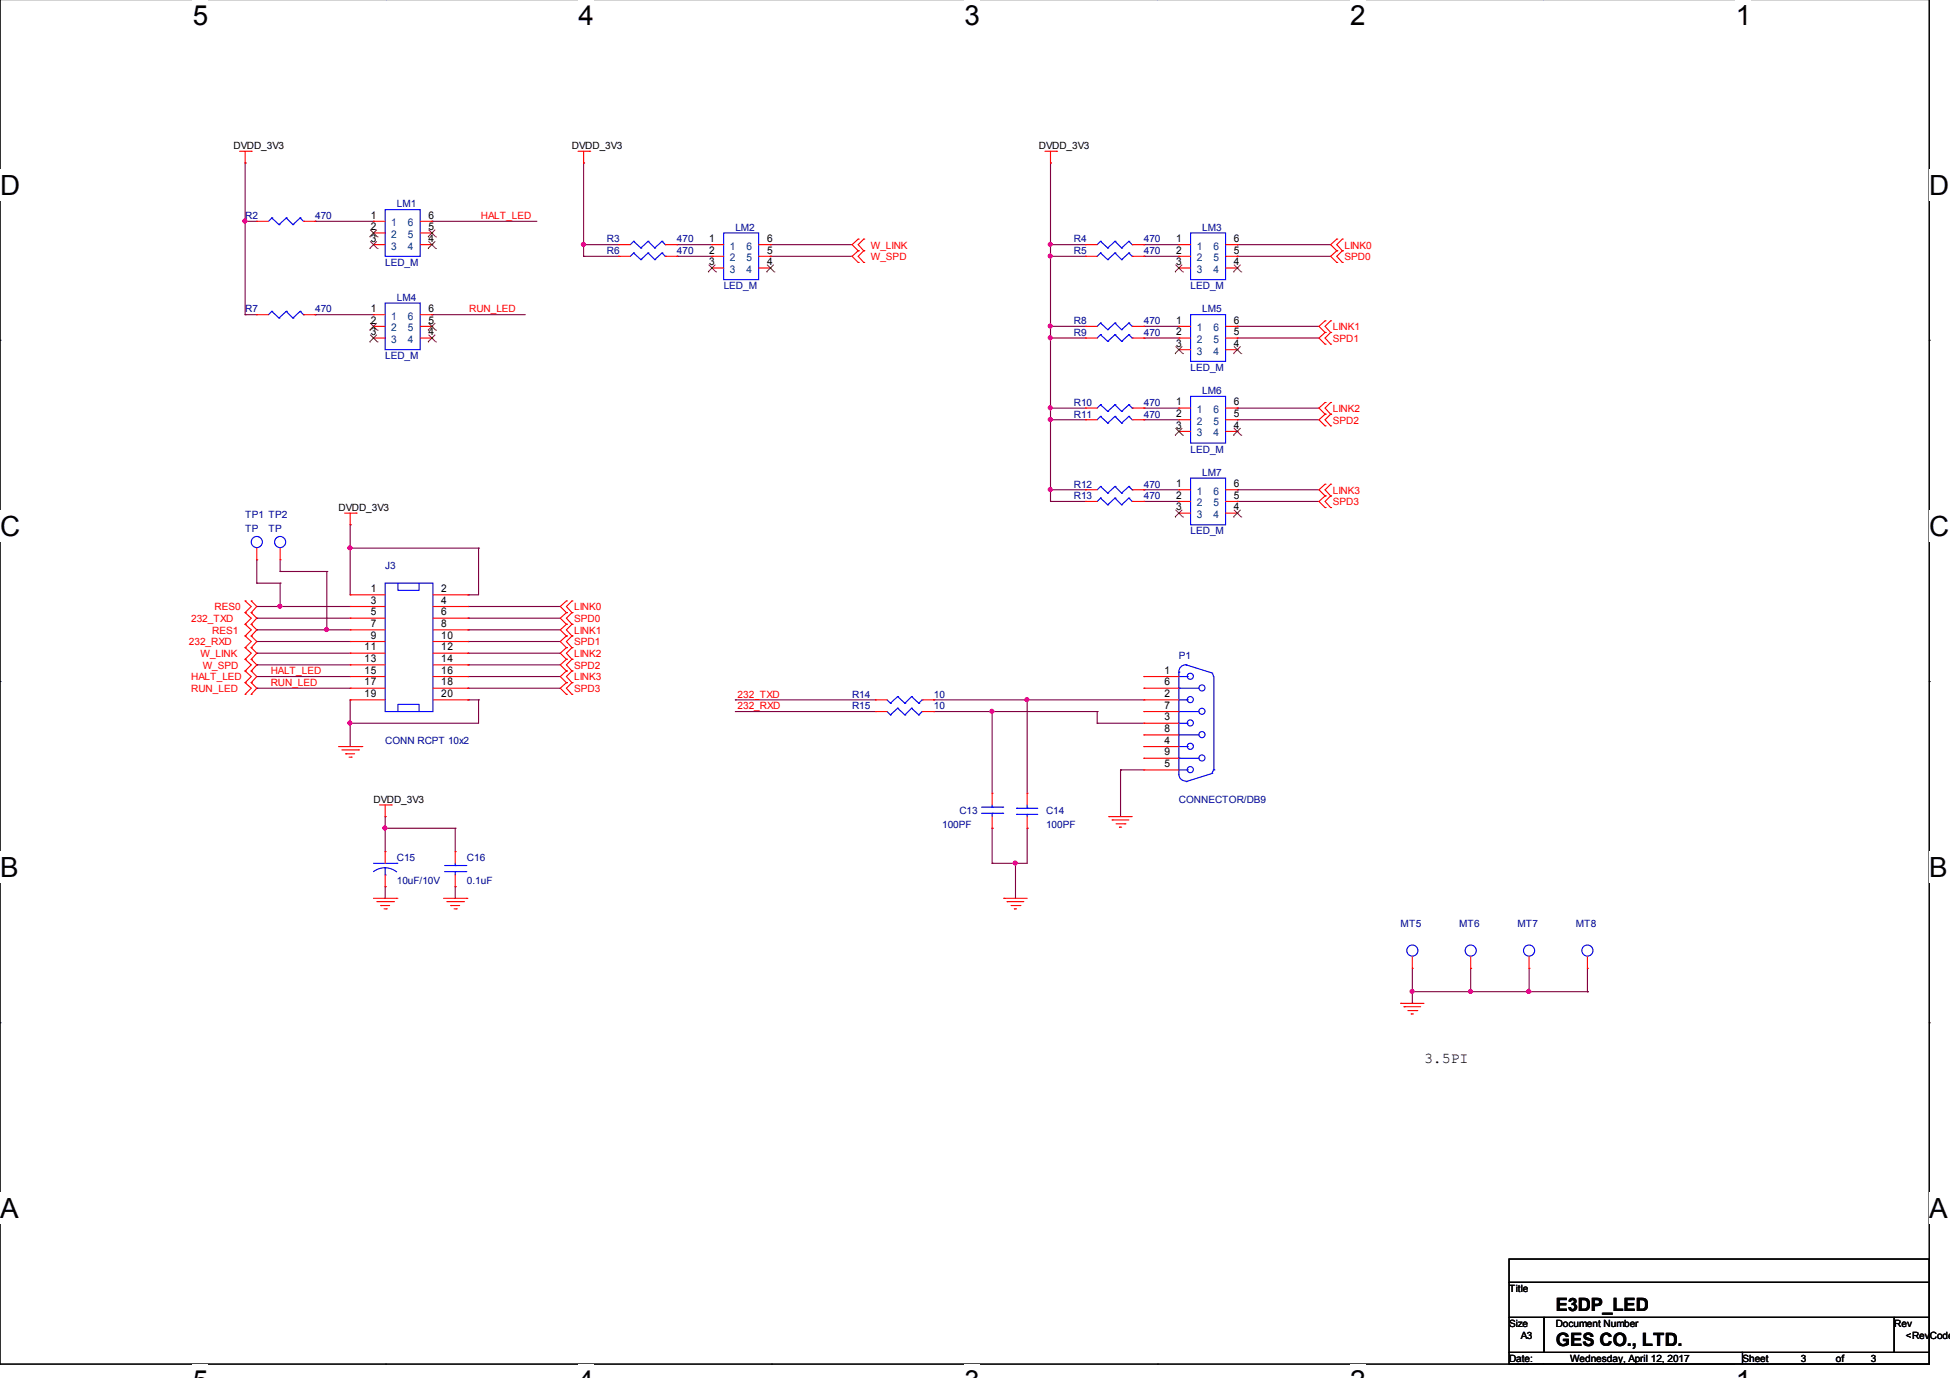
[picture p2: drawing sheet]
<svg xmlns="http://www.w3.org/2000/svg" width="297mm" height="210mm" viewBox="0 0 297 210" stroke-linecap="round" stroke-linejoin="round" font-family="sans-serif">
<path d="M0 -.1v207.9h293.9v-207.9" fill="none" stroke="#000" stroke-width=".17"/>
<g fill="#fff">
<path d="M29.4 -.1h2.3v4.8h-2.3z"/>
<path d="M29.4 207.8h2.3v2.2h-2.3z"/>
</g>
<path d="M58.8 207.8h.1" fill="none" stroke="#000" stroke-width=".17"/>
<g fill="#fff">
<path d="M88.1 -.1h2.3v4.8h-2.3z"/>
<path d="M88.1 207.8h2.3v2.2h-2.3z"/>
</g>
<path d="M117.5 207.8h.1" fill="none" stroke="#000" stroke-width=".17"/>
<g fill="#fff">
<path d="M146.9 -.1h2.3v4.8h-2.3z"/>
<path d="M146.9 207.8h2.3v2.2h-2.3z"/>
</g>
<path d="M176.3 207.8h.1" fill="none" stroke="#000" stroke-width=".17"/>
<g fill="#fff">
<path d="M205.7 -.1h2.2v4.8h-2.2z"/>
<path d="M205.7 207.8h2.2v2.2h-2.2z"/>
</g>
<path d="M235 207.8h.1" fill="none" stroke="#000" stroke-width=".17"/>
<g fill="#fff">
<path d="M264.4 -.1h2.3v4.8h-2.3z"/>
<path d="M264.4 207.8h2.3v2.2h-2.3z"/>
<path d="M0 25.8h3v4.8h-3z"/>
<path d="M293.9 25.8h2.9v4.8h-2.9z"/>
<path d="M0 77.7h3v4.8h-3z"/>
<path d="M293.9 77.7h2.9v4.8h-2.9z"/>
</g>
<path d="M0 51.8h.1M293.9 51.8h.1" fill="none" stroke="#000" stroke-width=".17"/>
<g fill="#fff">
<path d="M0 129.7h2.7v4.8h-2.7z"/>
<path d="M293.9 129.7h2.7v4.8h-2.7z"/>
</g>
<path d="M0 103.8h.1M293.9 103.8h.1" fill="none" stroke="#000" stroke-width=".17"/>
<g fill="#fff">
<path d="M0 181.7h2.7v4.8h-2.7z"/>
<path d="M293.9 181.7h2.7v4.8h-2.7z"/>
</g>
<path d="M0 155.8h.1M293.9 155.8h.1M229.9 191.8h64v3.5h-64zM229.9 195.3h64v5.4h-64zM229.9 200.7h5.3v5.3h-5.3zM229.9 206h35.5v1.8h-35.5zM235.2 200.7h53.3v5.3h-53.3zM265.4 206h28.5v1.8h-28.5zM288.5 200.7h5.4v5.3h-5.4z" fill="none" stroke="#000" stroke-width=".17"/>
<g fill="none" stroke="#800040" stroke-width=".17">
<path d="M37.3 33.7h.1M37.3 24.8h.1M37.3 24.8v23.1M37.3 33.7h1.8M48 33.7h.1M48 33.7h8.9M65.8 33.7h.1M65.8 33.7h16M88.9 39h.1M88.9 37.3h.1M88.9 24.8h.1M88.9 37.3h5.3"/>
<path d="M88.9 39h5.3M88.9 24.8v14.2M103.1 37.3h.1M103.1 39h.1M103.1 37.3h5.4M103.1 39h5.4M117.3 37.3h.1M117.3 39h.1M117.3 37.3h12.5M117.3 39h12.5M160 39h.1M160 37.3h.1"/>
<path d="M160 24.8h.1M160 24.8v51.6M160 37.3h5.4M160 39h5.4M174.2 37.3h.1M174.2 39h.1M174.2 37.3h5.4M174.2 39h5.4M188.5 37.3h.1M188.5 39h.1M188.5 37.3h14.2M188.5 39h14.2"/>
<path d="M37.3 47.9h.1M37.3 47.9h1.8M48 47.9h.1M48 47.9h8.9M65.8 47.9h.1M65.8 47.9h14.2M160 51.5h.1M160 49.7h.1M160 51.5h5.4M160 49.7h5.4M174.2 51.5h.1M174.2 49.7h.1"/>
<path d="M174.2 51.5h5.4M174.2 49.7h5.4M188.5 51.5h.1M188.5 49.7h.1M188.5 51.5h12.4M188.5 49.7h12.4M53.3 79.9h.1M53.3 79.9v10.7M160 74.6h.1M160 63.9h.1M160 62.2h.1M160 76.4h.1"/>
<path d="M160 63.9h5.4M160 76.4h5.4M160 62.2h5.4M160 74.6h5.4M174.2 63.9h.1M174.2 76.4h.1M174.2 62.2h.1M174.2 74.6h.1M174.2 63.9h5.4M174.2 76.4h5.4M174.2 62.2h5.4M174.2 74.6h5.4"/>
<path d="M188.5 62.2h.1M188.5 74.6h.1M188.5 63.9h.1M188.5 76.4h.1M188.5 63.9h12.4M188.5 76.4h12.4M188.5 62.2h12.4M188.5 74.6h12.4M39.1 99.5h.1M39.1 97.7h.1M39.1 94.2h.1M39.1 95.9h.1"/>
<path d="M39.1 88.8h.1M39.1 92.4h.1M39.1 99.5h14.2M39.1 97.7h14.2M39.1 95.9h14.2M39.1 92.4h14.2M39.1 94.2h14.2M39.1 85.3v3.5M39.1 88.8h3.6M42.7 92.4h.1M42.7 87.1h.1M42.7 88.8h.1"/>
<path d="M42.7 85.3v1.8M42.7 88.8v3.6M42.7 87.1h7.1M49.8 95.9h.1M49.8 87.1h.1M49.8 87.1v8.8M53.3 83.5h.1M53.3 83.5h19.6M71.3 97.7h.1M71.3 95.9h.1M71.3 99.5h.1M71.3 92.4h.1"/>
<path d="M71.3 94.2h.1M71.3 90.6h.1M71.3 99.5h14M71.3 97.7h14M71.3 95.9h14M71.3 92.4h14M71.3 94.2h14M72.9 83.5h.1M72.9 83.5v7.1h-1.6M39.1 101.3h.1M39.1 103.1h.1M39.1 104.8h.1"/>
<path d="M39.1 101.3h14.2M39.1 103.1h14.2M39.1 104.8h14.2M53.3 110.2h.1M53.3 106.6h.1M53.3 106.6v7.1M71.3 106.6h.1M71.3 103.1h.1M71.3 101.3h.1M71.3 104.8h.1M71.3 101.3h14M71.3 106.6h1.6"/>
<path d="M71.3 103.1h14M71.3 104.8h14M72.9 106.6h.1M72.9 106.6v3.6h-19.6M112 108.4h.1M112 106.6h.1M112 106.6h21.3M112 108.4h21.3M142.2 106.6h.1M142.2 108.4h.1M142.2 106.6h32M142.2 108.4h24.9"/>
<path d="M151.1 108.4h.1M151.1 108.4v12.4M156.5 106.6h.1M156.5 106.6v14.2M167.1 108.4h.1M167.1 110.2h.1M167.1 110.2h7.1M167.1 108.4v1.8M170.7 117.3h.1M170.7 117.3h3.5M170.7 117.3v7.1M58.7 135.1h.1"/>
<path d="M58.7 126.2h.1M58.7 124.4h.1M58.7 124.4v5.3M58.7 135.1v1.7M58.7 126.2h10.6M69.3 135.1h.1M69.3 126.2h.1M69.3 126.2v3.5M69.3 135.1v1.7M151.1 131.5h.1M151.1 126.2h.1M151.1 126.2v5.3"/>
<path d="M154.7 131.5h.1M154.7 131.5v5.3M156.5 126.2h.1M156.5 126.2v5.3h-5.4M215.1 151.1h.1M215.1 152.8h.1M215.1 147.5v5.3M215.1 151.1h26.7M224 151.1h.1M224 147.5v3.6M232.9 151.1h.1M232.9 147.5v3.6"/>
<path d="M241.8 151.1h.1M241.8 147.5v3.6"/>
</g>
<g fill="#f0f" stroke="#f0f" stroke-width=".17">
<circle cx="37.3" cy="33.7" r=".3"/>
<circle cx="88.9" cy="37.2" r=".3"/>
<circle cx="160" cy="63.9" r=".3"/>
<circle cx="160" cy="49.7" r=".3"/>
<circle cx="160" cy="74.6" r=".3"/>
<circle cx="160" cy="62.1" r=".3"/>
<circle cx="160" cy="51.4" r=".3"/>
<circle cx="160" cy="39" r=".3"/>
<circle cx="160" cy="37.2" r=".3"/>
<circle cx="53.3" cy="83.5" r=".3"/>
<circle cx="53.3" cy="110.1" r=".3"/>
<circle cx="58.6" cy="126.1" r=".3"/>
<circle cx="154.6" cy="131.5" r=".3"/>
<circle cx="156.4" cy="106.6" r=".3"/>
<circle cx="151.1" cy="108.3" r=".3"/>
<circle cx="49.7" cy="95.9" r=".3"/>
<circle cx="42.6" cy="92.3" r=".3"/>
<circle cx="224" cy="151" r=".3"/>
<circle cx="215.1" cy="151" r=".3"/>
<circle cx="232.9" cy="151" r=".3"/>
</g>
<g fill="none" stroke="#f00" stroke-width=".17">
<path d="M36.5 23h1.8M37.3 24.8h.1M37.3 23v1.8M38.3 23h.1M39.1 33.7h.1M39.1 33.7h1.8M46.2 33.7h1.8M48 33.7h.1M56.9 33.7h.1M56.9 35.5h.1M56.9 37.3h.1M56.9 37.3h1.8"/>
<path d="M56.9 33.7h1.8M56.9 35.5h1.8M64 37.3h1.8M64 33.7h1.8M64 35.5h1.8M65.8 37.3h.1M65.8 35.5h.1M65.8 33.7h.1M88.1 23h1.7M88.9 24.8h.1M88.9 23v1.8M89.8 23h.1"/>
<path d="M94.2 39h.1M94.2 37.3h.1M94.2 39h1.8M94.2 37.3h1.8M101.3 39h1.8M101.3 37.3h1.8M103.1 39h.1M103.1 37.3h.1M108.5 37.3h.1M108.5 39h.1M108.5 39h1.7M108.5 37.3h1.7"/>
<path d="M115.6 39h1.7M115.6 37.3h1.7M117.3 39h.1M117.3 37.3h.1M130.7 38.2h.1M130.7 40h.1M130.7 36.4h.1M130.7 38.2l-.9 .8 .9 1M130.7 36.4l-.9 .9 .9 .9M131.6 40h.1M131.6 38.2h.1M131.6 36.4h.1"/>
<path d="M131.6 38.2l-.9 .8 .9 1M131.6 36.4l-.9 .9 .9 .9M159.2 23h1.8M160 24.8h.1M160 23v1.8M161 23h.1M165.4 39h.1M165.4 37.3h.1M165.4 39h1.7M165.4 37.3h1.7M172.5 39h1.7M172.5 37.3h1.7"/>
<path d="M174.2 39h.1M174.2 37.3h.1M179.6 37.3h.1M179.6 39h.1M179.6 39h1.8M179.6 37.3h1.8M186.7 39h1.8M186.7 37.3h1.8M188.5 39h.1M188.5 37.3h.1M203.6 36.4h.1M203.6 38.2h.1"/>
<path d="M203.6 40h.1M203.6 36.4l-.9 .9 .9 .9M203.6 38.2l-.9 .8 .9 1M204.5 38.2h.1M204.5 36.4h.1M204.5 40h.1M204.5 36.4l-.9 .9 .9 .9M204.5 38.2l-.9 .8 .9 1M39.1 47.9h.1M39.1 47.9h1.8M46.2 47.9h1.8M48 47.9h.1"/>
<path d="M56.9 47.9h.1M56.9 49.7h.1M56.9 51.5h.1M56.9 49.7h1.8M56.9 51.5h1.8M56.9 47.9h1.8M64 49.7h1.8M64 51.5h1.8M64 47.9h1.8M65.8 51.5h.1M65.8 49.7h.1M65.8 47.9h.1"/>
<path d="M108.5 40.8h.1M108.5 40.8h1.7M115.6 40.8h1.7M117.3 40.8h.1M165.4 49.7h.1M165.4 51.5h.1M165.4 49.7h1.7M165.4 51.5h1.7M172.5 49.7h1.7M172.5 51.5h1.7M174.2 49.7h.1M174.2 51.5h.1"/>
<path d="M179.6 40.8h.1M179.6 49.7h.1M179.6 51.5h.1M179.6 53.3h.1M179.6 49.7h1.8M179.6 40.8h1.8M179.6 51.5h1.8M179.6 53.3h1.8M186.7 49.7h1.8M186.7 40.8h1.8M186.7 51.5h1.8M186.7 53.3h1.8"/>
<path d="M188.5 40.8h.1M188.5 53.3h.1M188.5 51.5h.1M188.5 49.7h.1M201.8 48.9h.1M201.8 50.6h.1M201.8 52.4h.1M201.8 48.9l-.9 .8 .9 .9M201.8 50.6l-.9 .9 .9 .9M202.7 50.6h.1M202.7 48.9h.1M202.7 52.4h.1"/>
<path d="M202.7 48.9l-.9 .8 .9 .9M202.7 50.6l-.9 .9 .9 .9M52.5 78.2h1.8M53.3 79.9h.1M53.3 78.2v1.7M54.3 78.2h.1M165.4 74.6h.1M165.4 62.2h.1M165.4 63.9h.1M165.4 76.4h.1M165.4 74.6h1.7M165.4 76.4h1.7"/>
<path d="M165.4 62.2h1.7M165.4 63.9h1.7M172.5 74.6h1.7M172.5 76.4h1.7M172.5 62.2h1.7M172.5 63.9h1.7M174.2 74.6h.1M174.2 62.2h.1M174.2 63.9h.1M174.2 76.4h.1M179.6 74.6h.1M179.6 76.4h.1"/>
<path d="M179.6 78.2h.1M179.6 62.2h.1M179.6 63.9h.1M179.6 65.7h.1M179.6 78.2h1.8M179.6 74.6h1.8M179.6 76.4h1.8M179.6 62.2h1.8M179.6 63.9h1.8M179.6 65.7h1.8M186.7 78.2h1.8M186.7 74.6h1.8"/>
<path d="M186.7 76.4h1.8M186.7 62.2h1.8M186.7 63.9h1.8M186.7 65.7h1.8M188.5 78.2h.1M188.5 76.4h.1M188.5 74.6h.1M188.5 65.7h.1M188.5 63.9h.1M188.5 62.2h.1M201.8 61.3h.1M201.8 63.1h.1"/>
<path d="M201.8 73.8h.1M201.8 75.5h.1M201.8 64.9h.1M201.8 77.3h.1M201.8 61.3l-.9 .9 .9 .9M201.8 73.8l-.9 .8 .9 .9M201.8 63.1l-.9 .8 .9 1M201.8 75.5l-.9 .9 .9 .9M202.7 63.1h.1M202.7 61.3h.1M202.7 75.5h.1M202.7 73.8h.1"/>
<path d="M202.7 64.9h.1M202.7 77.3h.1M202.7 61.3l-.9 .9 .9 .9M202.7 73.8l-.9 .8 .9 .9M202.7 63.1l-.9 .8 .9 1M202.7 75.5l-.9 .9 .9 .9M37.3 98.7h.1M37.3 96.9h.1M37.3 93.3h.1M37.3 91.5h.1M37.3 95.1h.1M37.3 98.7l1 .8-1 .9"/>
<path d="M37.3 96.9l1 .8-1 1M37.3 91.5l1 .9-1 .9M37.3 93.3l1 .9-1 .9M37.3 95.1l1 .8-1 1M38.3 98.7h.1M38.3 96.9h.1M38.3 91.5h.1M38.3 93.3h.1M38.3 95.1h.1M38.3 98.7l.8 .8-.8 .9M38.3 96.9l.8 .8-.8 1M38.3 91.5l.8 .9-.8 .9"/>
<path d="M38.3 93.3l.8 .9-.8 .9M38.3 95.1l.8 .8-.8 1M39.1 85.3h.1M39.1 83.5v1.8M42.7 85.3h.1M42.7 83.5v1.8M53.3 90.6h.1M53.3 92.4h.1M53.3 94.2h.1M53.3 95.9h.1M53.3 97.7h.1M53.3 99.5h.1"/>
<path d="M53.3 90.6h5.4M53.3 92.4h5.4M53.3 94.2h5.4M53.3 95.9h5.4M53.3 97.7h5.4M53.3 99.5h5.4M66 90.6h5.3M66 92.4h5.3M66 94.2h5.3M66 95.9h5.3M66 97.7h5.3M66 99.5h5.3"/>
<path d="M71.3 90.6h.1M71.3 92.4h.1M71.3 94.2h.1M71.3 95.9h.1M71.3 97.7h.1M71.3 99.5h.1M86.3 95.1h.1M86.3 96.9h.1M86.3 98.7h.1M86.3 91.5h.1M86.3 93.3h.1M86.3 95.1l-1 .8 1 1"/>
<path d="M86.3 98.7l-1 .8 1 .9M86.3 96.9l-1 .8 1 1M86.3 91.5l-1 .9 1 .9M86.3 93.3l-1 .9 1 .9M87.1 96.9h.1M87.1 95.1h.1M87.1 98.7h.1M87.1 93.3h.1M87.1 91.5h.1M87.1 95.1l-.8 .8 .8 1M87.1 98.7l-.8 .8 .8 .9M87.1 96.9l-.8 .8 .8 1"/>
<path d="M87.1 91.5l-.8 .9 .8 .9M87.1 93.3l-.8 .9 .8 .9M37.3 100.4h.1M37.3 102.2h.1M37.3 104h.1M37.3 105.8h.1M37.3 100.4l1 .9-1 .9M37.3 102.2l1 .9-1 .9M37.3 104l1 .8-1 1M38.3 100.4h.1M38.3 102.2h.1M38.3 104h.1"/>
<path d="M38.3 105.8h.1M38.3 100.4l.8 .9-.8 .9M38.3 102.2l.8 .9-.8 .9M38.3 104l.8 .8-.8 1M51.6 113.7h3.5M52.1 114.2h2.5M52.7 114.8h.1M52.7 114.8h1.3M53.2 115.3h.3M53.3 101.3h.1M53.3 103.1h.1M53.3 104.8h.1"/>
<path d="M53.3 106.6h.1M53.3 106.6h5.4M53.3 104.8h5.4M53.3 103.1h5.4M53.3 101.3h5.4M53.5 115.3h.1M54.6 114.2h.1M55.1 113.7h.1M66 106.6h5.3M66 104.8h5.3M66 103.1h5.3M66 101.3h5.3"/>
<path d="M71.3 101.3h.1M71.3 103.1h.1M71.3 104.8h.1M71.3 106.6h.1M86.3 100.4h.1M86.3 102.2h.1M86.3 104h.1M86.3 105.8h.1M86.3 102.2l-1 .9 1 .9M86.3 100.4l-1 .9 1 .9M86.3 104l-1 .8 1 1M87.1 100.4h.1"/>
<path d="M87.1 104h.1M87.1 102.2h.1M87.1 105.8h.1M87.1 102.2l-.8 .9 .8 .9M87.1 100.4l-.8 .9 .8 .9M87.1 104l-.8 .8 .8 1M133.3 106.6h.1M133.3 108.4h.1M133.3 106.6h1.8M133.3 108.4h1.8M140.5 106.6h1.7M140.5 108.4h1.7"/>
<path d="M142.2 106.6h.1M142.2 108.4h.1M174.2 117.3h.1M174.2 115.5h.1M174.2 113.7h.1M174.2 111.9h.1M174.2 110.2h.1M174.2 108.4h.1M174.2 106.6h.1M174.2 104.8h.1M174.2 103.1h.1M174.2 113.7h5.4"/>
<path d="M174.2 106.6h5.4M174.2 108.4h5.4M174.2 117.3h5.4M174.2 115.5h5.4M174.2 111.9h5.4M174.2 110.2h5.4M174.2 104.8h5.4M174.2 103.1h5.4M56.9 136.8h3.6M57.4 137.3h2.5M57.8 122.6h1.8M58 137.9h.1"/>
<path d="M58 137.9h1.4M58.5 138.4h.3M58.7 124.4h.1M58.7 129.7h.1M58.7 135.1h.1M58.7 122.6v1.8M58.7 129.7v1.8M58.7 133.3v1.8M58.8 138.4h.1M59.6 122.6h.1M59.9 137.3h.1M60.5 136.8h.1"/>
<path d="M67.6 136.8h3.5M68.1 137.3h2.5M68.7 137.9h.1M68.7 137.9h1.3M69.2 138.4h.3M69.3 129.7h.1M69.3 135.1h.1M69.3 129.7v1.8M69.3 133.3v1.8M69.5 138.4h.1M70.6 137.3h.1M71.1 136.8h.1"/>
<path d="M151.1 120.8h.1M151.1 126.2h.1M151.1 120.8v1.8M151.1 124.4v1.8M152.9 136.8h.1M152.9 136.8h3.6M153.4 137.3h.1M153.4 137.3h2.6M154 137.9h1.4M154.5 138.4h.1M154.5 138.4h.4M155.4 137.9h.1"/>
<path d="M156.5 126.2h.1M156.5 120.8h.1M156.5 120.8v1.8M156.5 124.4v1.8M168.9 124.4h.1M168.9 124.4h3.6M169.4 124.9h.1M169.4 124.9h2.6M170 125.5h1.4M170.5 126h.1M170.5 126h.4M171.4 125.5h.1"/>
<path d="M213.4 152.8h.1M213.4 152.8h3.5M213.9 153.3h.1M213.9 153.3h2.5M214.5 153.9h1.3M215 154.4h.1M215 154.4h.3M215.1 147.5h.1M215.1 145.7v1.8M215.8 153.9h.1M224 147.5h.1M224 145.7v1.8"/>
<path d="M232.9 147.5h.1M232.9 145.7v1.8M241.8 147.5h.1M241.8 145.7v1.8"/>
</g>
<g fill="none" stroke="#00f" stroke-width=".17">
<path d="M41.4 33.2h.1M41.4 33.2l-.5 .5M41.4 33.2l1.1 1M42.5 34.2h.1M43.6 33.2h.1M43.6 33.2l-1.1 1M43.6 33.2l1 1M44.6 34.2h.1M45.7 33.2h.1M45.7 33.2l-1.1 1M45.7 33.2l.5 .5M46.2 33.7h.1"/>
<path d="M58.7 31.9h5.3v7.1h-5.3zM96.5 38.5h.1M96.5 36.8h.1M96.5 38.5l-.5 .5M96.5 38.5l1.1 1.1M96.5 36.8l-.5 .5M96.5 36.8l1.1 1M97.6 39.6h.1M97.6 37.8h.1M98.7 38.5h.1M98.7 36.8h.1M98.7 38.5l-1.1 1.1"/>
<path d="M98.7 38.5l1 1.1M98.7 36.8l-1.1 1M98.7 36.8l1 1M99.7 39.6h.1M99.7 37.8h.1M100.8 38.5h.1M100.8 36.8h.1M100.8 38.5l-1.1 1.1M100.8 38.5l.5 .5M100.8 36.8l-1.1 1M100.8 36.8l.5 .5M101.3 39h.1"/>
<path d="M101.3 37.3h.1M110.2 35.5h5.4v7.1h-5.4zM167.6 38.5h.1M167.6 36.8h.1M167.6 38.5l-.5 .5M167.6 38.5l1.1 1.1M167.6 36.8l-.5 .5M167.6 36.8l1.1 1M168.7 39.6h.1M168.7 37.8h.1M169.8 38.5h.1M169.8 36.8h.1"/>
<path d="M169.8 38.5l-1.1 1.1M169.8 38.5l1.1 1.1M169.8 36.8l-1.1 1M169.8 36.8l1.1 1M170.9 39.6h.1M170.9 37.8h.1M172 38.5h.1M172 36.8h.1M172 38.5l-1.1 1.1M172 38.5l.5 .5M172 36.8l-1.1 1M172 36.8l.5 .5"/>
<path d="M172.5 39h.1M172.5 37.3h.1M181.4 35.5h5.3v7.1h-5.3zM41.4 47.4h.1M41.4 47.4l-.5 .5M41.4 47.4l1.1 1M42.5 48.4h.1M43.6 47.4h.1M43.6 47.4l-1.1 1M43.6 47.4l1 1M44.6 48.4h.1M45.7 47.4h.1"/>
<path d="M45.7 47.4l-1.1 1M45.7 47.4l.5 .5M46.2 47.9h.1M58.7 46.2h5.3v7.1h-5.3zM167.6 49.2h.1M167.6 51h.1M167.6 49.2l-.5 .5M167.6 49.2l1.1 1M167.6 51l-.5 .5M167.6 51l1.1 1M168.7 50.2h.1M168.7 52h.1"/>
<path d="M169.8 49.2h.1M169.8 51h.1M169.8 49.2l-1.1 1M169.8 49.2l1.1 1M169.8 51l-1.1 1M169.8 51l1.1 1M170.9 50.2h.1M170.9 52h.1M172 49.2h.1M172 51h.1M172 49.2l-1.1 1M172 49.2l.5 .5"/>
<path d="M172 51l-1.1 1M172 51l.5 .5M172.5 49.7h.1M172.5 51.5h.1M181.4 47.9h5.3v7.1h-5.3zM167.6 74.1h.1M167.6 61.7h.1M167.6 63.4h.1M167.6 75.9h.1M167.6 74.1l-.5 .5M167.6 74.1l1.1 1M167.6 61.7l-.5 .5"/>
<path d="M167.6 61.7l1.1 1M167.6 63.4l-.5 .5M167.6 63.4l1.1 1M167.6 75.9l-.5 .5M167.6 75.9l1.1 1M168.7 75.1h.1M168.7 62.7h.1M168.7 64.4h.1M168.7 76.9h.1M169.8 74.1h.1M169.8 61.7h.1M169.8 63.4h.1"/>
<path d="M169.8 75.9h.1M169.8 74.1l-1.1 1M169.8 74.1l1.1 1M169.8 61.7l-1.1 1M169.8 61.7l1.1 1M169.8 63.4l-1.1 1M169.8 63.4l1.1 1M169.8 75.9l-1.1 1M169.8 75.9l1.1 1M170.9 75.1h.1M170.9 62.7h.1M170.9 64.4h.1"/>
<path d="M170.9 76.9h.1M172 74.1h.1M172 61.7h.1M172 63.4h.1M172 75.9h.1M172 74.1l-1.1 1M172 74.1l.5 .5M172 61.7l-1.1 1M172 61.7l.5 .5M172 63.4l-1.1 1M172 63.4l.5 .5M172 75.9l-1.1 1"/>
<path d="M172 75.9l.5 .5M172.5 74.6h.1M172.5 62.2h.1M172.5 63.9h.1M172.5 76.4h.1M181.4 72.8h5.3v7.1h-5.3zM181.4 60.4h5.3v7.1h-5.3zM58.7 88.8h7.3v19.6h-7.3zM60.6 88.8v1.1h3.2v-1.1M60.6 108.4v-1.1h3.2v1.1M135.1 106.6l.5 .5M135.1 108.4l.5 .5"/>
<path d="M135.6 107.1h.1M135.6 108.9h.1M136.7 106.1h.1M136.7 107.9h.1M136.7 106.1l-1.1 1M136.7 106.1l1.1 1M136.7 107.9l-1.1 1M136.7 107.9l1.1 1M137.8 107.1h.1M137.8 108.9h.1M138.9 106.1h.1M138.9 107.9h.1"/>
<path d="M138.9 106.1l-1.1 1M138.9 106.1l1.1 1M138.9 107.9l-1.1 1M138.9 107.9l1.1 1M140 107.1h.1M140 108.9h.1M140.5 106.6h.1M140.5 108.4h.1M140.5 106.6l-.5 .5M140.5 108.4l-.5 .5M179.6 115.5h.1M179.6 111.9h.1"/>
<path d="M179.6 108.4h.1M179.6 104.8h.1M179.6 102.4h.1M179.6 102.4v15.6a1.01 1.01 0 0 0 1.1 1M179.6 117.3h1.2M179.6 115.5h3M179.6 113.7h1.2M179.6 111.9h3M179.6 110.2h1.2M179.6 108.4h3M179.6 106.6h1.2M179.6 104.8h3"/>
<path d="M179.6 103.1h1.2M180.7 119.1h.1M180.7 101.3h.1M180.7 101.3a1.01 1.01 0 0 0-1.1 1.1M180.7 101.3l4 1.2M180.8 117.3h.1M180.8 113.7h.1M180.8 110.2h.1M180.8 106.6h.1M180.8 103.1h.1M184.7 102.6l.1 .4M184.7 117.8l-4 1.3"/>
<path d="M184.8 117.3l-.2 .4M184.9 117.3h.1M184.9 103.1v14.2M56.9 131.5h3.6M58.7 133.3h.1M58.7 132.2l1.1 .2 .6 .4M58.7 132.2l-.8 .1-1 .5M58.7 132.2v1.1M60.5 131.5h.1M67.7 132.8h3.3M67.7 131.8h3.3M69.3 131.8h.1"/>
<path d="M69.3 132.8h.1M69.3 131.5v.3M69.3 132.8v.5M71 132.8h.1M71 131.8h.1M149.5 123.9h3.2M149.5 123h3.2M151.1 123h.1M151.1 123.9h.1M151.1 122.6v.4M151.1 123.9v.5M152.7 123.9h.1"/>
<path d="M152.7 123h.1M154.9 123.1h.1M154.9 124.1h.1M154.9 123.1h3.2M154.9 124.1h3.2M156.5 124.1h.1M156.5 123.1h.1M156.5 122.6v.5M156.5 124.1v.3"/>
<circle cx="39.1" cy="82.6" r=".85"/>
<circle cx="42.7" cy="82.6" r=".85"/>
<circle cx="181.3" cy="117.2" r=".47"/>
<circle cx="181.3" cy="110.1" r=".47"/>
<circle cx="181.3" cy="103" r=".47"/>
<circle cx="181.3" cy="106.6" r=".47"/>
<circle cx="181.3" cy="113.7" r=".47"/>
<circle cx="183.1" cy="108.3" r=".47"/>
<circle cx="183.1" cy="115.5" r=".47"/>
<circle cx="183.1" cy="111.9" r=".47"/>
<circle cx="183.1" cy="104.8" r=".47"/>
<circle cx="215.1" cy="144.8" r=".85"/>
<circle cx="224" cy="144.8" r=".85"/>
<circle cx="232.9" cy="144.8" r=".85"/>
<circle cx="241.8" cy="144.8" r=".85"/>
</g>
<g fill="none" stroke="#804000" stroke-width=".15">
<path d="M56.3 36.1h.1M56.3 37.9h.1M56.4 35l1.1 1.1M56.4 36.8l1.1 1.1M57.4 35l-1.1 1.1M57.4 36.8l-1.1 1.1M57.5 36.1h.1M57.5 37.9h.1M65.2 37.9h.1M65.2 36.1h.1M65.3 36.8l1.1 1.1M65.3 35l1.1 1.1"/>
<path d="M66.3 36.8l-1.1 1.1M66.3 35l-1.1 1.1M66.4 37.9h.1M66.4 36.1h.1M56.3 50.3h.1M56.3 52.1h.1M56.4 49.2l1.1 1.1M56.4 51l1.1 1.1M57.4 49.2l-1.1 1.1M57.4 51l-1.1 1.1M57.5 50.3h.1M57.5 52.1h.1"/>
<path d="M65.2 52.1h.1M65.2 50.3h.1M65.3 51l1.1 1.1M65.3 49.2l1.1 1.1M66.3 51l-1.1 1.1M66.3 49.2l-1.1 1.1M66.4 52.1h.1M66.4 50.3h.1M107.9 41.4h.1M107.9 40.3l1.2 1.1M109 40.3l-1.1 1.1M109.1 41.4h.1"/>
<path d="M116.8 41.4h.1M116.8 40.3l1.1 1.1M117.9 40.3l-1.1 1.1M117.9 41.4h.1M179 41.4h.1M179 53.9h.1M179.1 40.3l1.1 1.1M179.1 52.8l1.1 1.1M180.1 40.3l-1.1 1.1M180.1 52.8l-1.1 1.1M180.2 41.4h.1M180.2 53.9h.1"/>
<path d="M187.9 41.4h.1M187.9 53.9h.1M188 40.3l1.1 1.1M188 52.8l1.1 1.1M189 40.3l-1.1 1.1M189 52.8l-1.1 1.1M189.1 41.4h.1M189.1 53.9h.1M179 78.8h.1M179 66.3h.1M179.1 77.7l1.1 1.1M179.1 65.2l1.1 1.1"/>
<path d="M180.1 77.7l-1.1 1.1M180.1 65.2l-1.1 1.1M180.2 78.8h.1M180.2 66.3h.1M187.9 78.8h.1M187.9 66.3h.1M188 77.7l1.1 1.1M188 65.2l1.1 1.1M189 77.7l-1.1 1.1M189 65.2l-1.1 1.1M189.1 78.8h.1M189.1 66.3h.1"/>
</g>
<g font-size="4.2">
<text x="29.4" y="3.8">5</text>
<text x="88.1" y="3.8">4</text>
<text x="146.9" y="3.8">3</text>
<text x="205.7" y="3.8">2</text>
<text x="264.4" y="3.8">1</text>
<text x="0" y="29.7">D</text>
<text x="293.9" y="29.7">D</text>
<text x="0" y="81.6">C</text>
<text x="293.9" y="81.6">C</text>
<text x="0" y="133.6">B</text>
<text x="293.9" y="133.6">B</text>
<text x="0" y="185.6">A</text>
<text x="293.9" y="185.6">A</text>
</g>
<g font-size="2.8">
<text x="237" y="199.7">E3DP_LED</text>
<text x="237" y="205.1">GES CO., LTD.</text>
</g>
<text font-size="2.3" x="216.9" y="161.9">3.5PI</text>
<g font-size="1.6">
<text x="56.5" y="33.3">1</text>
<text x="56.5" y="35.1">2</text>
<text x="65.3" y="35.1">5</text>
<text x="65.3" y="33.3">6</text>
<text x="56.5" y="36.8">3</text>
<text x="65.3" y="36.8">4</text>
<text x="108" y="36.8">1</text>
<text x="108" y="38.6">2</text>
<text x="108" y="40.4">3</text>
<text x="116.8" y="40.4">4</text>
<text x="116.8" y="38.6">5</text>
<text x="116.8" y="36.8">6</text>
<text x="179.2" y="36.8">1</text>
<text x="179.2" y="38.6">2</text>
<text x="179.2" y="40.4">3</text>
<text x="188" y="40.4">4</text>
<text x="188" y="38.6">5</text>
<text x="188" y="36.8">6</text>
<text x="56.5" y="47.5">1</text>
<text x="65.3" y="47.5">6</text>
<text x="56.5" y="49.3">2</text>
<text x="56.5" y="51.1">3</text>
<text x="65.3" y="51.1">4</text>
<text x="65.3" y="49.3">5</text>
<text x="179.2" y="49.3">1</text>
<text x="179.2" y="51.1">2</text>
<text x="179.2" y="52.8">3</text>
<text x="188" y="52.8">4</text>
<text x="188" y="51.1">5</text>
<text x="188" y="49.3">6</text>
<text x="179.2" y="61.7">1</text>
<text x="179.2" y="63.5">2</text>
<text x="179.2" y="65.3">3</text>
<text x="188" y="65.3">4</text>
<text x="188" y="63.5">5</text>
<text x="188" y="61.7">6</text>
<text x="179.2" y="74.2">1</text>
<text x="179.2" y="76">2</text>
<text x="179.2" y="77.7">3</text>
<text x="188" y="77.7">4</text>
<text x="188" y="76">5</text>
<text x="188" y="74.2">6</text>
<text x="56.5" y="90.2">1</text>
<text x="56.5" y="92">3</text>
<text x="56.5" y="93.7">5</text>
<text x="56.5" y="95.5">7</text>
<text x="67.2" y="90.2">2</text>
<text x="67.2" y="92">4</text>
<text x="67.2" y="93.7">6</text>
<text x="67.2" y="95.5">8</text>
<text x="55.5" y="99.1">11</text>
<text x="55.5" y="100.9">13</text>
<text x="56.5" y="97.3">9</text>
<text x="67.2" y="97.3">10</text>
<text x="67.2" y="99.1">12</text>
<text x="67.2" y="100.9">14</text>
<text x="55.5" y="102.6">15</text>
<text x="55.5" y="104.4">17</text>
<text x="55.5" y="106.2">19</text>
<text x="67.2" y="102.6">16</text>
<text x="67.2" y="104.4">18</text>
<text x="67.2" y="106.2">20</text>
<text x="177.4" y="108">7</text>
<text x="177.4" y="106.2">2</text>
<text x="177.4" y="104.4">6</text>
<text x="177.4" y="102.6">1</text>
<text x="177.4" y="113.3">4</text>
<text x="177.4" y="111.5">8</text>
<text x="177.4" y="109.7">3</text>
<text x="177.4" y="116.9">5</text>
<text x="177.4" y="115.1">9</text>
</g>
<g font-size="1.6" fill="#004080">
<text x="59.6" y="34.5">1</text>
<text x="62.1" y="34.5">6</text>
<text x="59.6" y="36.3">2</text>
<text x="59.6" y="38">3</text>
<text x="62.1" y="38">4</text>
<text x="62.1" y="36.3">5</text>
<text x="111.2" y="38">1</text>
<text x="111.2" y="39.8">2</text>
<text x="111.2" y="41.6">3</text>
<text x="113.7" y="41.6">4</text>
<text x="113.7" y="39.8">5</text>
<text x="113.7" y="38">6</text>
<text x="182.3" y="38">1</text>
<text x="182.3" y="39.8">2</text>
<text x="182.3" y="41.6">3</text>
<text x="184.8" y="41.6">4</text>
<text x="184.8" y="39.8">5</text>
<text x="184.8" y="38">6</text>
<text x="59.6" y="48.7">1</text>
<text x="59.6" y="50.5">2</text>
<text x="59.6" y="52.3">3</text>
<text x="62.1" y="52.3">4</text>
<text x="62.1" y="50.5">5</text>
<text x="62.1" y="48.7">6</text>
<text x="182.3" y="50.5">1</text>
<text x="182.3" y="52.3">2</text>
<text x="184.8" y="52.3">5</text>
<text x="184.8" y="50.5">6</text>
<text x="182.3" y="54">3</text>
<text x="184.8" y="54">4</text>
<text x="182.3" y="62.9">1</text>
<text x="182.3" y="64.7">2</text>
<text x="184.8" y="64.7">5</text>
<text x="184.8" y="62.9">6</text>
<text x="182.3" y="66.5">3</text>
<text x="184.8" y="66.5">4</text>
<text x="182.3" y="75.4">1</text>
<text x="182.3" y="77.1">2</text>
<text x="184.8" y="77.1">5</text>
<text x="184.8" y="75.4">6</text>
<text x="182.3" y="78.9">3</text>
<text x="184.8" y="78.9">4</text>
</g>
<g font-size="1.5">
<text x="35.6" y="22.7">DVDD_3V3</text>
<text x="87.1" y="22.7">DVDD_3V3</text>
<text x="158.2" y="22.7">DVDD_3V3</text>
<text x="51.6" y="77.8">DVDD_3V3</text>
<text x="56.9" y="122.3">DVDD_3V3</text>
<text x="229.9" y="196.8">Title</text>
<text x="229.9" y="202.1">Size</text>
<text x="231.6" y="203.9">A3</text>
<text x="237" y="202.1">Document Number</text>
<text x="288.5" y="202.1">Rev</text>
<text x="290.3" y="203.9">&lt;RevCode&gt;</text>
<text x="229.9" y="207.4">Date:</text>
<text x="239.2" y="207.4">Wednesday, April 12, 2017</text>
<text x="265.4" y="207.4">Sheet</text>
<text x="274.3" y="207.4">3</text>
<text x="279.7" y="207.4">of</text>
<text x="285" y="207.4">3</text>
</g>
<g font-size="1.5" fill="#000080">
<text x="37.3" y="33.4">R2</text>
<text x="48" y="33.4">470</text>
<text x="60.5" y="31.6">LM1</text>
<text x="112" y="35.2">LM2</text>
<text x="183.1" y="35.2">LM3</text>
<text x="58.7" y="40.5">LED_M</text>
<text x="92.5" y="38.7">R6</text>
<text x="92.5" y="36.9">R3</text>
<text x="103.1" y="38.7">470</text>
<text x="103.1" y="36.9">470</text>
<text x="163.6" y="38.7">R5</text>
<text x="163.6" y="36.9">R4</text>
<text x="174.2" y="38.7">470</text>
<text x="174.2" y="36.9">470</text>
<text x="37.3" y="47.6">R7</text>
<text x="48" y="47.6">470</text>
<text x="60.5" y="45.8">LM4</text>
<text x="110.2" y="44">LED_M</text>
<text x="181.4" y="44">LED_M</text>
<text x="183.1" y="47.6">LM5</text>
<text x="163.6" y="49.4">R8</text>
<text x="163.6" y="51.2">R9</text>
<text x="174.2" y="49.4">470</text>
<text x="174.2" y="51.2">470</text>
<text x="58.7" y="54.7">LED_M</text>
<text x="181.4" y="56.5">LED_M</text>
<text x="163.6" y="61.8">R10</text>
<text x="163.6" y="63.6">R11</text>
<text x="174.2" y="61.8">470</text>
<text x="174.2" y="63.6">470</text>
<text x="183.1" y="60">LM6</text>
<text x="181.4" y="68.9">LED_M</text>
<text x="163.6" y="74.3">R12</text>
<text x="163.6" y="76">R13</text>
<text x="174.2" y="74.3">470</text>
<text x="174.2" y="76">470</text>
<text x="183.1" y="72.5">LM7</text>
<text x="37.3" y="78.9">TP1 TP2</text>
<text x="37.3" y="81">TP</text>
<text x="40.9" y="81">TP</text>
<text x="181.4" y="81.4">LED_M</text>
<text x="58.7" y="86.7">J3</text>
<text x="179.6" y="100.4">P1</text>
<text x="129.8" y="106.3">R14</text>
<text x="142.2" y="106.3">10</text>
<text x="58.7" y="113.4">CONN RCPT 10x2</text>
<text x="129.8" y="108">R15</text>
<text x="142.2" y="108">10</text>
<text x="146.1" y="124.1">C13</text>
<text x="159.3" y="124.1">C14</text>
<text x="179.6" y="122.3">CONNECTOR/DB9</text>
<text x="60.5" y="131.2">C15</text>
<text x="71.1" y="131.2">C16</text>
<text x="143.5" y="126.2">100PF</text>
<text x="159.3" y="126.2">100PF</text>
<text x="60.5" y="134.7">10uF/10V</text>
<text x="71.1" y="134.7">0.1uF</text>
<text x="213.4" y="141.2">MT5</text>
<text x="222.2" y="141.2">MT6</text>
<text x="231.1" y="141.2">MT7</text>
<text x="240" y="141.2">MT8</text>
</g>
<g font-size="1.5" fill="#f00">
<text x="73.2" y="33.4">HALT_LED</text>
<text x="132.7" y="39.6">W_SPD</text>
<text x="132.7" y="37.9">W_LINK</text>
<text x="204.8" y="37.9">LINK0</text>
<text x="204.8" y="39.6">SPD0</text>
<text x="71.5" y="47.6">RUN_LED</text>
<text x="203" y="50.3">LINK1</text>
<text x="203" y="52.1">SPD1</text>
<text x="203" y="62.8">LINK2</text>
<text x="203" y="64.5">SPD2</text>
<text x="203" y="75.2">LINK3</text>
<text x="203" y="77">SPD3</text>
<text x="29.1" y="94.8">232_TXD</text>
<text x="32.7" y="93">RES0</text>
<text x="87.5" y="93">LINK0</text>
<text x="87.5" y="94.8">SPD0</text>
<text x="28.8" y="98.3">232_RXD</text>
<text x="30.6" y="100.1">W_LINK</text>
<text x="30.9" y="101.9">W_SPD</text>
<text x="32.3" y="96.5">RES1</text>
<text x="87.5" y="96.5">LINK1</text>
<text x="87.5" y="100.1">LINK2</text>
<text x="87.5" y="98.3">SPD1</text>
<text x="87.5" y="101.9">SPD2</text>
<text x="29.1" y="103.6">HALT_LED</text>
<text x="29.1" y="105.4">RUN_LED</text>
<text x="41.2" y="102.7">HALT_LED</text>
<text x="41.2" y="104.5">RUN_LED</text>
<text x="87.5" y="103.6">LINK3</text>
<text x="87.5" y="105.4">SPD3</text>
<text x="112.4" y="106.3">232_TXD</text>
<text x="112.4" y="108">232_RXD</text>
</g>
</svg>
